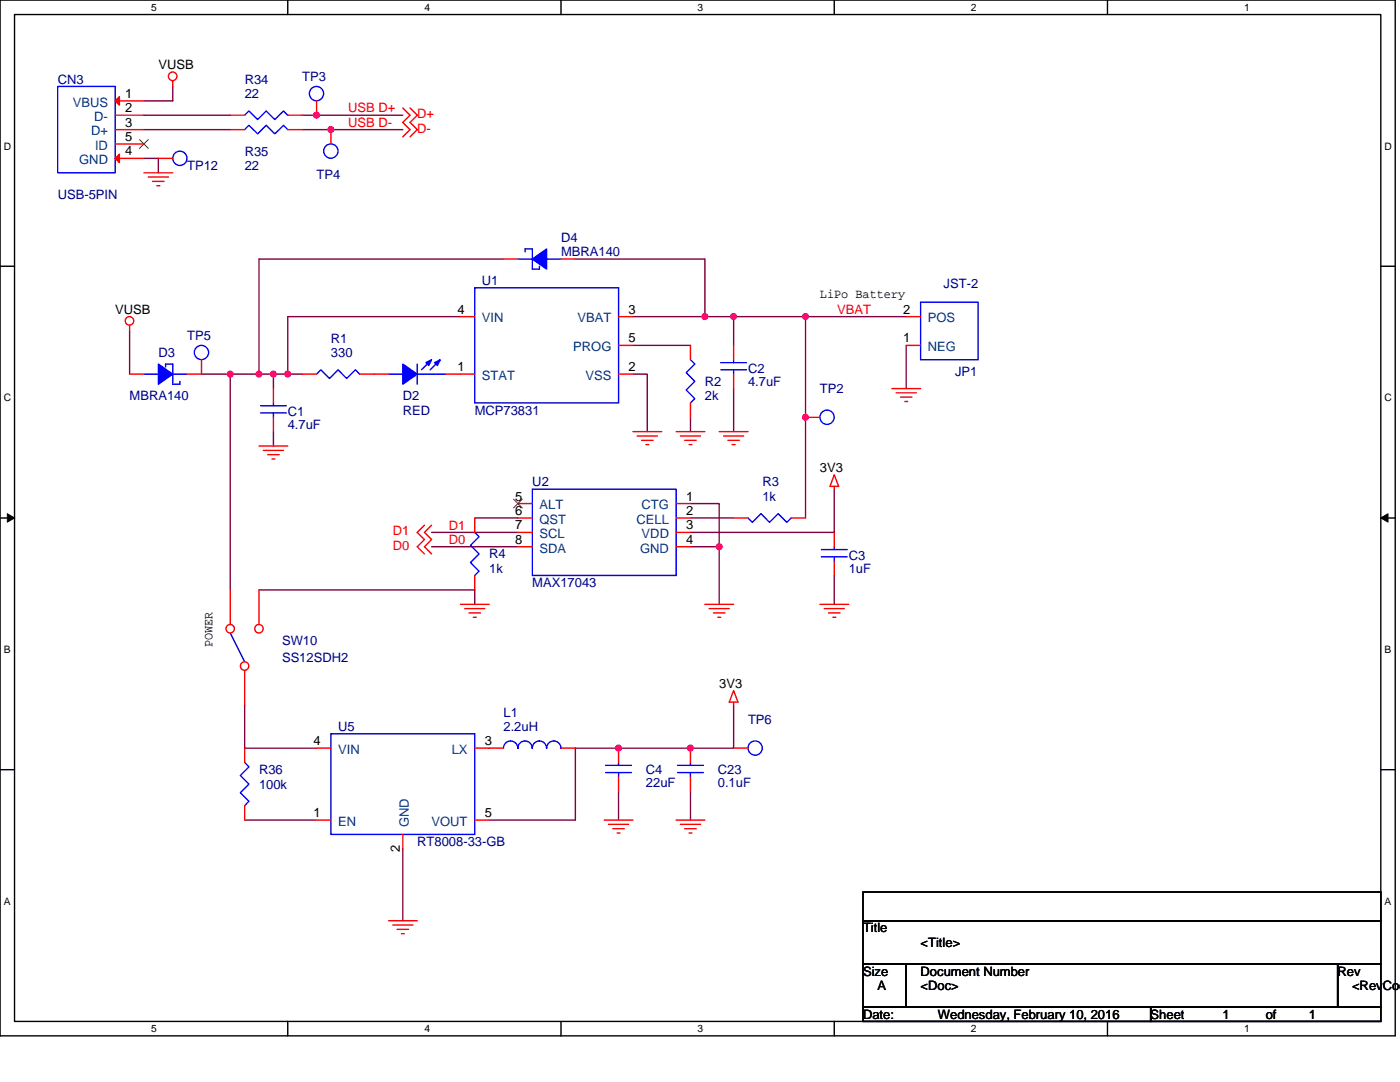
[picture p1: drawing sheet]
<svg xmlns="http://www.w3.org/2000/svg" width="279mm" height="216mm" viewBox="0 0 279 216" stroke-linecap="round" stroke-linejoin="round" font-family="sans-serif">
<path d="M0 0h278.4v206.7h-278.4zM2.9 2.9h272.7v200.9h-272.7z" fill="none" stroke="#000" stroke-width=".28"/>
<g fill="#fff">
<path d="M30.2 .3h1.1v2.3h-1.1z"/>
<path d="M30.2 204.1h1.1v2.3h-1.1z"/>
</g>
<path d="M57.4 0v2.9M57.4 203.8v2.9" fill="none" stroke="#000" stroke-width=".28"/>
<g fill="#fff">
<path d="M84.7 .3h1.1v2.3h-1.1z"/>
<path d="M84.7 204.1h1.1v2.3h-1.1z"/>
</g>
<path d="M112 0v2.9M112 203.8v2.9" fill="none" stroke="#000" stroke-width=".28"/>
<g fill="#fff">
<path d="M139.2 .3h1.2v2.3h-1.2z"/>
<path d="M139.2 204.1h1.2v2.3h-1.2z"/>
</g>
<path d="M166.5 0v2.9M166.5 203.8v2.9" fill="none" stroke="#000" stroke-width=".28"/>
<g fill="#fff">
<path d="M193.8 .3h1.1v2.3h-1.1z"/>
<path d="M193.8 204.1h1.1v2.3h-1.1z"/>
</g>
<path d="M221 0v2.9M221 203.8v2.9" fill="none" stroke="#000" stroke-width=".28"/>
<g fill="#fff">
<path d="M248.3 .3h1.1v2.3h-1.1z"/>
<path d="M248.3 204.1h1.1v2.3h-1.1z"/>
<path d="M.7 28h1.5v2.3h-1.5z"/>
<path d="M276.3 28h1.5v2.3h-1.5z"/>
<path d="M.7 78.2h1.5v2.3h-1.5z"/>
<path d="M276.3 78.2h1.5v2.3h-1.5z"/>
</g>
<path d="M0 53.1h2.9M275.6 53.1h2.8" fill="none" stroke="#000" stroke-width=".28"/>
<g fill="#fff">
<path d="M.7 128.5h1.4v2.2h-1.4z"/>
<path d="M276.3 128.5h1.4v2.2h-1.4z"/>
</g>
<path d="M0 103.4h2.9M275.6 103.4h2.8" fill="none" stroke="#000" stroke-width=".28"/>
<path d="M1.5 102.5l1.4 .9-1.4 .8zM275.6 103.4l1.4-.9v1.7z" fill="#000" stroke="#000" stroke-width=".2"/>
<g fill="#fff">
<path d="M.7 178.7h1.4v2.3h-1.4z"/>
<path d="M276.3 178.7h1.4v2.3h-1.4z"/>
</g>
<path d="M0 153.6h2.9M275.6 153.6h2.8M172.2 178h103.4v5.7h-103.4zM172.2 183.7h103.4v8.6h-103.4zM172.2 192.3h8.6v8.6h-8.6zM180.8 192.3h86.2v8.6h-86.2zM267 192.3h8.6v8.6h-8.6zM172.2 200.9h57.4v2.9h-57.4zM229.6 200.9h46v2.9h-46z" fill="none" stroke="#000" stroke-width=".28"/>
<g fill="none" stroke="#800040" stroke-width=".28">
<path d="M34.5 17.3v2.8h-5.8M28.7 23h17.3M28.7 25.9h17.3M28.7 31.6h2.9v2.9M60.3 23h20.1M60.3 25.9h20.1M100.5 51.7h-48.8v23M114.8 51.7h25.9v11.5M25.9 66v8.7M40.2 74.7h5.8M46 74.7h5.7M46 74.7v43"/>
<path d="M51.7 74.7h2.9M54.6 74.7v2.8M54.6 74.7h2.8M57.4 74.7h2.9M91.9 63.2h-34.5v11.5M126.3 68.9h11.5M126.3 74.7h2.9v11.4M126.3 63.2h14.4M140.7 63.2h5.7M146.4 63.2h14.4M146.4 77.5v8.6M146.4 63.2v5.7"/>
<path d="M160.8 63.2v40.2M160.8 63.2h20M180.8 68.9v8.6M54.6 86.1v2.9M137.8 83.3v2.8M166.5 97.6v8.6h-28.7M51.7 117.7h43v2.9M86.1 109.1h17.3M86.1 106.2h17.3M94.7 103.4h8.7M137.8 103.4h8.6M137.8 100.5h5.7v8.6"/>
<path d="M137.8 109.1h5.7M143.5 109.1v11.5M166.5 114.8v5.8M48.8 140.7v8.6h14.4M123.4 157.9v5.7M137.8 157.9v5.7M146.4 140.7v8.6h-31.6v14.3h-17.2M48.8 163.6h14.4M80.4 169.4v14.3"/>
</g>
<g fill="#f0f" stroke="#f0f" stroke-width=".28">
<circle cx="57.4" cy="74.6" r=".57"/>
<circle cx="51.7" cy="74.6" r=".57"/>
<circle cx="54.6" cy="74.6" r=".57"/>
<circle cx="146.4" cy="63.2" r=".57"/>
<circle cx="140.7" cy="63.2" r=".57"/>
<circle cx="160.7" cy="63.2" r=".57"/>
<circle cx="160.7" cy="83.3" r=".57"/>
<circle cx="143.5" cy="109.1" r=".57"/>
<circle cx="123.4" cy="149.3" r=".57"/>
<circle cx="45.9" cy="74.6" r=".57"/>
<circle cx="137.8" cy="149.3" r=".57"/>
<circle cx="63.2" cy="23" r=".57"/>
<circle cx="66" cy="25.9" r=".57"/>
</g>
<g fill="none" stroke="#f00" stroke-width=".28">
<path d="M34.5 16.1v1.2M28.7 34.5h5.8M29.6 35.3h4M30.5 36.2h2.2M31.3 37.1h.6M63.2 20.1v2.9M80.4 21.5l1.4 1.5-1.4 1.4 1.4 1.5-1.4 1.4M81.8 21.5l1.5 1.5-1.5 1.4 1.5 1.5-1.5 1.4M25.9 64.9v1.1M178 77.5h5.7M178.8 78.4h4.1M179.7 79.2h2.3"/>
<path d="M180.8 68.9h2.9M180.8 63.2h2.9M51.7 89h5.7M52.6 89.9h4M53.4 90.7h2.3M54.3 91.6h.5M126.3 86.1h5.8M127.2 87h4M128 87.9h2.3M128.9 88.7h.6M134.9 86.1h5.8M135.8 87h4"/>
<path d="M136.7 87.9h2.2M137.5 88.7h.6M143.5 86.1h5.8M144.4 87h4M145.3 87.9h2.3M146.1 88.7h.6M166.5 97v.6M166.5 94.7l.9 2.3h-1.7zM180.6 80.1h.5M84.7 104.8l-1.4 1.4 1.4 1.5-1.4 1.4 1.4 1.4M86.1 104.8l-1.4 1.4 1.4 1.5-1.4 1.4 1.4 1.4M103.4 100.5h2.8"/>
<path d="M103.4 103.4h2.8M103.4 106.2h2.8M103.4 109.1h2.8M134.9 100.5h2.9M134.9 103.4h2.9M134.9 106.2h2.9M134.9 109.1h2.9M146.4 103.4h2.9M157.9 103.4h2.9M91.9 120.6h5.7M92.7 121.4h4.1M93.6 122.3h2.3"/>
<path d="M94.5 123.2h.5M140.7 120.6h5.7M141.5 121.4h4M142.4 122.3h2.3M143.3 123.2h.5M146.4 137.8l.9 2.3h-1.8zM163.6 120.6h5.8M164.5 121.4h4M165.4 122.3h2.2M166.2 123.2h.6M137.8 149.3v2.8M137.8 155v2.9"/>
<path d="M146.4 140.1v.6M120.6 163.6h5.7M121.4 164.5h4.1M122.3 165.4h2.3M123.2 166.2h.5M134.9 163.6h5.8M135.8 164.5h4M136.7 165.4h2.2M137.5 166.2h.6M77.5 183.7h5.8M78.4 184.6h4M79.2 185.4h2.3"/>
<path d="M80.1 186.3h.6"/>
<circle cx="34.5" cy="15.2" r=".85"/>
<circle cx="25.8" cy="64" r=".85"/>
</g>
<g fill="none" stroke="#00f" stroke-width=".28">
<path d="M183.7 60.3h11.5v11.5h-11.5zM106.2 97.6h28.7v17.2h-28.7zM149.3 103.4l.8 .8 1.8-1.7 1.7 1.7 1.7-1.7 1.7 1.7 .9-.8M46 126.3l2.8 5.8M135.2 154.2h5.2M135.2 152.7h5.2M137.8 152.1v.6M137.8 154.2v.8"/>
<circle cx="63.2" cy="18.7" r="1.43"/>
</g>
<path d="M102.5 99.6l1.7 1.8M104.2 99.6l-1.7 1.8" fill="none" stroke="#804000" stroke-width=".2"/>
<circle cx="48.8" cy="132.9" r=".84" fill="#fff" stroke="#f00" stroke-width=".28"/>
<path d="M48.8 133.8v6.9" fill="none" stroke="#f00" stroke-width=".28"/>
<circle cx="45.9" cy="125.4" r=".84" fill="#fff" stroke="#f00" stroke-width=".28"/>
<path d="M46 117.7v6.9" fill="none" stroke="#f00" stroke-width=".28"/>
<circle cx="51.7" cy="125.4" r=".84" fill="#fff" stroke="#f00" stroke-width=".28"/>
<g fill="none" stroke="#f00" stroke-width=".28">
<path d="M23 20.1h5.7M23 23h5.7M23 25.9h5.7M23 31.6h5.7M23 28.7h5.7M31.6 31.6h2.9M46 23h2.8M46 25.9h2.8M57.4 23h2.9M57.4 25.9h2.9M66 25.9v2.8M100.5 51.7h2.9"/>
<path d="M112 51.7h2.8M25.9 74.7h2.8M40.2 71.8v2.9h-2.9M54.6 77.5v2.9M60.3 74.7h2.9M71.8 74.7h5.7M89 74.7h5.7M91.9 63.2h2.8M123.4 74.7h2.9M123.4 63.2h2.9M123.4 68.9h2.9M137.8 68.9v2.9"/>
<path d="M146.4 68.9v2.9M146.4 74.7v2.8M54.6 83.3v2.8M137.8 80.4v2.9M160.8 83.3h2.8M51.7 117.7v6.9M94.7 103.4v2.8M94.7 114.8v2.9M166.5 106.2v2.9M166.5 112v2.8M48.8 149.3v2.8M63.2 149.3h2.8"/>
<path d="M94.7 149.3h5.8M112 149.3h2.8M123.4 149.3v2.8M123.4 155v2.9M146.4 149.3h2.9M48.8 160.8v2.8M63.2 163.6h2.8M80.4 166.5v2.9M94.7 163.6h2.9"/>
</g>
<g fill="none" stroke="#00f" stroke-width=".28">
<path d="M11.5 17.3h11.5v17.2h-11.5zM23 20.1h.1M23 23h.1M23 25.9h.1M23 31.6h.1M23 28.7h.1M48.8 23l.9-.9 1.7 1.8 1.7-1.8 1.7 1.8 1.8-1.8 .8 .9M48.8 25.9l.9-.9 1.7 1.7 1.7-1.7 1.7 1.7 1.8-1.7 .8 .9M94.7 57.4h28.7v23h-28.7zM103.4 51.7h2.8M104.8 50.2v-.5h1.4v4h1.5v-.6M109.1 51.7h2.9"/>
<path d="M28.7 74.7h2.9M33 73.2v-.6h1.5v4.1h1.4v-.6M34.5 74.7h2.8M63.2 74.7l.8-.9 1.8 1.7 1.7-1.7 1.7 1.7 1.7-1.7 .9 .9M77.5 74.7h2.9M83.3 72.6v4.1M83.3 74.7h5.7M85.9 72.1l-1.8 1.7M87.6 72.1l-1.7 1.7M137.8 71.8l.9 .8-1.8 1.8 1.8 1.7-1.8 1.7 1.8 1.7-.9 .9M143.8 73.8h5.2M143.8 72.4h5.2"/>
<path d="M146.4 71.8v.6M146.4 73.8v.9M52 82.4h5.1M52 81h5.1M54.6 80.4v.6M54.6 82.4v.9M94.7 106.2l.9 .9-1.7 1.7 1.7 1.7-1.7 1.7 1.7 1.8-.9 .8M163.9 111.1h5.2M163.9 109.7h5.2M166.5 109.1v.6M166.5 111.1v.9M48.8 152.1l.9 .9-1.7 1.7 1.7 1.8-1.7 1.7 1.7 1.7-.9 .9"/>
<path d="M66 146.4h28.7v20.1h-28.7zM103.3 149.3a1.43 1.43 0 0 0-1.4-1.5 1.43 1.43 0 0 0-1.4 1.5M109.1 149.3a1.42 1.42 0 0 0-1.5-1.5 1.4 1.4 0 0 0-1.4 1.5 1.43 1.43 0 0 0-1.4-1.5 1.43 1.43 0 0 0-1.4 1.5M112 149.3a1.43 1.43 0 0 0-1.5-1.5 1.43 1.43 0 0 0-1.4 1.5M120.9 154.2h5.1M120.9 152.7h5.1M123.4 152.1v.6M123.4 154.2v.8"/>
<circle cx="35.9" cy="31.6" r="1.43"/>
<circle cx="66" cy="30.1" r="1.43"/>
<circle cx="40.2" cy="70.3" r="1.43"/>
<circle cx="165.1" cy="83.3" r="1.43"/>
<circle cx="150.7" cy="149.3" r="1.42"/>
</g>
<g fill="#00f" stroke="#00f" stroke-width=".28">
<path d="M31.6 72.6l2.9 2.1-2.9 2z" fill-rule="evenodd"/>
<path d="M106.2 51.7l2.9-2v4z" fill-rule="evenodd"/>
<path d="M80.4 72.6l2.9 2.1-2.9 2z" fill-rule="evenodd"/>
<path d="M86.7 72.4l1.2-.6-.6 1.1z" fill-rule="evenodd"/>
<path d="M85 72.4l1.1-.6-.5 1.1z" fill-rule="evenodd"/>
</g>
<g fill="#f00" stroke="#f00" stroke-width=".28">
<path d="M23 20.1l.8-.8v1.7z"/>
<path d="M23 31.6l.8-.8v1.6z"/>
</g>
<path d="M27.9 27.9l1.7 1.7M29.6 27.9l-1.8 1.7" fill="none" stroke="#804000" stroke-width=".2"/>
<g fill="#f0f" stroke="#f0f" stroke-width=".28">
<circle cx="57.4" cy="74.6" r=".57"/>
<circle cx="51.7" cy="74.6" r=".57"/>
<circle cx="54.6" cy="74.6" r=".57"/>
<circle cx="146.4" cy="63.2" r=".57"/>
<circle cx="140.7" cy="63.2" r=".57"/>
<circle cx="160.7" cy="63.2" r=".57"/>
<circle cx="160.7" cy="83.3" r=".57"/>
<circle cx="143.5" cy="109.1" r=".57"/>
<circle cx="123.4" cy="149.3" r=".57"/>
<circle cx="45.9" cy="74.6" r=".57"/>
<circle cx="137.8" cy="149.3" r=".57"/>
<circle cx="63.2" cy="23" r=".57"/>
<circle cx="66" cy="25.9" r=".57"/>
</g>
<g font-size="2.6" fill="#000080">
<text x="11.5" y="16.7">CN3</text>
<text x="48.8" y="16.7">R34</text>
<text x="60.3" y="16.1">TP3</text>
<text x="48.8" y="19.6">22</text>
<text x="37.3" y="33.9">TP12</text>
<text x="48.8" y="31.1">R35</text>
<text x="48.8" y="33.9">22</text>
<text x="63.2" y="35.6">TP4</text>
<text x="11.5" y="39.7">USB-5PIN</text>
<text x="112" y="48.3">D4</text>
<text x="112" y="51.2">MBRA140</text>
<text x="96.2" y="56.9">U1</text>
<text x="188.3" y="57.5">JST-2</text>
<text x="31.6" y="71.2">D3</text>
<text x="37.3" y="67.8">TP5</text>
<text x="66" y="68.4">R1</text>
<text x="66" y="71.2">330</text>
<text x="140.7" y="77">R2</text>
<text x="149.3" y="74.4">C2</text>
<text x="149.3" y="77">4.7uF</text>
<text x="190.6" y="75">JP1</text>
<text x="25.9" y="79.9">MBRA140</text>
<text x="57.4" y="83">C1</text>
<text x="80.4" y="79.9">D2</text>
<text x="80.4" y="82.7">RED</text>
<text x="94.7" y="82.7">MCP73831</text>
<text x="140.7" y="79.9">2k</text>
<text x="163.6" y="78.4">TP2</text>
<text x="57.4" y="85.6">4.7uF</text>
<text x="106.2" y="97.1">U2</text>
<text x="152.1" y="97.1">R3</text>
<text x="152.1" y="99.9">1k</text>
<text x="97.6" y="111.4">R4</text>
<text x="169.4" y="111.7">C3</text>
<text x="97.6" y="114.3">1k</text>
<text x="106.2" y="117.2">MAX17043</text>
<text x="169.4" y="114.3">1uF</text>
<text x="56.3" y="128.7">SW10</text>
<text x="56.3" y="132.1">SS12SDH2</text>
<text x="100.5" y="143">L1</text>
<text x="67.5" y="145.9">U5</text>
<text x="100.5" y="145.9">2.2uH</text>
<text x="149.3" y="144.4">TP6</text>
<text x="51.7" y="154.5">R36</text>
<text x="128.9" y="154.5">C4</text>
<text x="143.3" y="154.5">C23</text>
<text x="51.7" y="157.4">100k</text>
<text x="128.9" y="157.1">22uF</text>
<text x="143.3" y="157.1">0.1uF</text>
<text x="83.3" y="168.8">RT8008-33-GB</text>
</g>
<g font-size="2.6">
<text x="31.6" y="13.8">VUSB</text>
<text x="25" y="22.4">2</text>
<text x="25" y="19.5">1</text>
<text x="25" y="25.3">3</text>
<text x="25" y="28.1">5</text>
<text x="25" y="31">4</text>
<text x="163.6" y="59.5">LiPo Battery</text>
<text x="23" y="62.6">VUSB</text>
<text x="91.3" y="62.6">4</text>
<text x="125.5" y="62.6">3</text>
<text x="180.3" y="62.6">2</text>
<text x="125.5" y="68.3">5</text>
<text x="180.3" y="68.3">1</text>
<text x="91.3" y="74.1">1</text>
<text x="125.5" y="74.1">2</text>
<text x="163.6" y="94.2">3V3</text>
<text x="102.8" y="99.9">5</text>
<text x="136.9" y="99.9">1</text>
<text x="102.8" y="102.8">6</text>
<text x="102.8" y="105.6">7</text>
<text x="136.9" y="102.8">2</text>
<text x="136.9" y="105.6">3</text>
<text x="102.8" y="108.5">8</text>
<text x="136.9" y="108.5">4</text>
<text x="42.4" y="129.2" transform="rotate(-90 42.4 129.2)">POWER</text>
<text x="143.5" y="137.3">3V3</text>
<text x="62.6" y="148.7">4</text>
<text x="96.8" y="148.7">3</text>
<text x="62.6" y="163">1</text>
<text x="96.8" y="163">5</text>
<text x="79.8" y="169.9" transform="rotate(-90 79.8 169.9)">2</text>
<text x="172.2" y="186.1">Title</text>
<text x="183.7" y="188.9">&lt;Title&gt;</text>
<text x="172.2" y="194.7">Size</text>
<text x="175.1" y="197.5">A</text>
<text x="183.7" y="194.7">Document Number</text>
<text x="183.7" y="197.5">&lt;Doc&gt;</text>
<text x="267" y="194.7">Rev</text>
<text x="269.8" y="197.5">&lt;RevCod</text>
<text x="172.2" y="203.3">Date:</text>
<text x="187.2" y="203.3">Wednesday, February 10, 2016</text>
<text x="229.6" y="203.3">Sheet</text>
<text x="244" y="203.3">1</text>
<text x="252.6" y="203.3">of</text>
<text x="261.2" y="203.3">1</text>
</g>
<g font-size="2.6" fill="#004080">
<text x="14.5" y="21.3">VBUS</text>
<text x="18.2" y="27">D+</text>
<text x="18.8" y="24.2">D-</text>
<text x="19" y="29.9">ID</text>
<text x="15.8" y="32.8">GND</text>
<text x="96.2" y="64.3">VIN</text>
<text x="115.3" y="64.3">VBAT</text>
<text x="185.2" y="64.3">POS</text>
<text x="114.4" y="70.1">PROG</text>
<text x="185.2" y="70.1">NEG</text>
<text x="96.2" y="75.8">STAT</text>
<text x="116.9" y="75.8">VSS</text>
<text x="107.7" y="101.6">ALT</text>
<text x="128" y="101.6">CTG</text>
<text x="107.7" y="104.5">QST</text>
<text x="107.7" y="107.4">SCL</text>
<text x="127" y="104.5">CELL</text>
<text x="128.1" y="107.4">VDD</text>
<text x="107.7" y="110.3">SDA</text>
<text x="127.8" y="110.3">GND</text>
<text x="67.5" y="150.5">VIN</text>
<text x="90.1" y="150.5">LX</text>
<text x="67.5" y="164.8">EN</text>
<text x="81.6" y="165.1" transform="rotate(-90 81.6 165.1)">GND</text>
<text x="86.1" y="164.8">VOUT</text>
</g>
<g font-size="2.6" fill="#f00">
<text x="69.5" y="22.4">USB D+</text>
<text x="83.3" y="23.6">D+</text>
<text x="69.5" y="25.3">USB D-</text>
<text x="83.3" y="26.5">D-</text>
<text x="167.1" y="62.6">VBAT</text>
<text x="78.4" y="106.8">D1</text>
<text x="89.6" y="105.7">D1</text>
<text x="78.4" y="109.7">D0</text>
<text x="89.6" y="108.5">D0</text>
</g>
<g font-size="2">
<text x="30.2" y="2.2">5</text>
<text x="84.7" y="2.2">4</text>
<text x="139.2" y="2.2">3</text>
<text x="193.8" y="2.2">2</text>
<text x="248.3" y="2.2">1</text>
<text x=".7" y="29.8">D</text>
<text x="276.3" y="29.8">D</text>
<text x=".7" y="80.1">C</text>
<text x="276.3" y="80.1">C</text>
<text x=".7" y="130.3">B</text>
<text x="276.3" y="130.3">B</text>
<text x=".7" y="180.5">A</text>
<text x="276.3" y="180.5">A</text>
<text x="30.2" y="206">5</text>
<text x="84.7" y="206">4</text>
<text x="139.2" y="206">3</text>
<text x="193.8" y="206">2</text>
<text x="248.3" y="206">1</text>
</g>
</svg>
